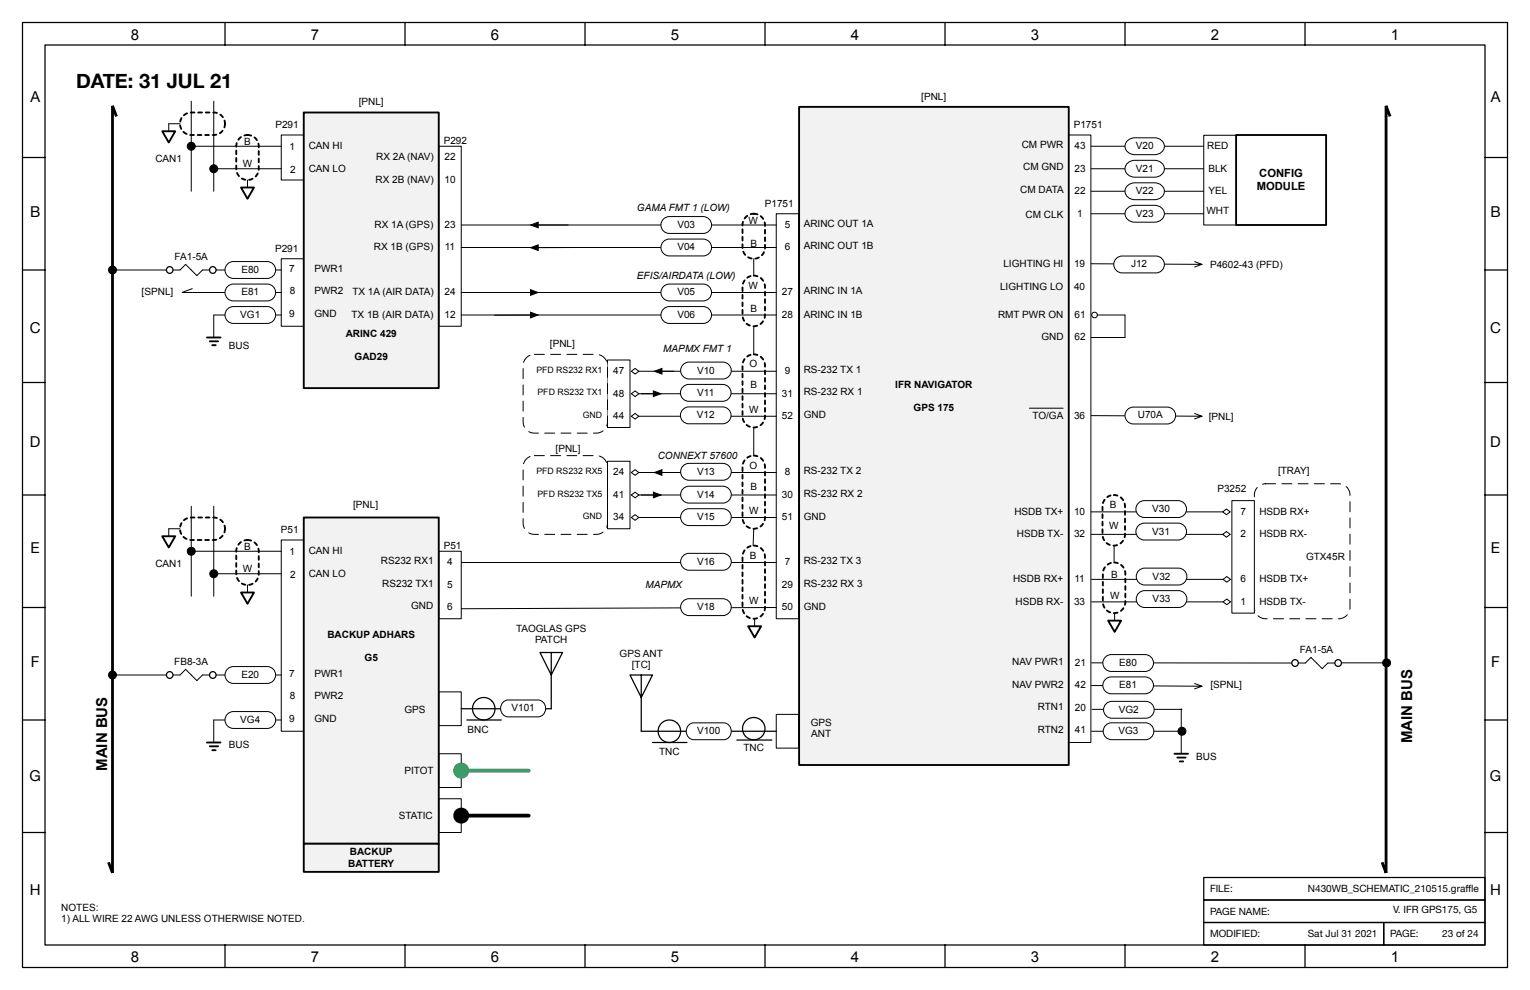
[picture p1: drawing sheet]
<svg xmlns="http://www.w3.org/2000/svg" width="432mm" height="279mm" viewBox="0 0 432 279" stroke-linecap="round" stroke-linejoin="round" font-family="sans-serif">
<path d="M308 117.3l31.2 .2M337.1 116.7l2.1 .8-2.1 .8" fill="none" stroke="#000" stroke-width=".28"/>
<path d="M312.1 140.6a3.2 3.2 0 0 1 3.4-.7 3.2 3.2 0 0 1 2 3v7.9a3.2 3.2 0 0 1-3.2 3.2 3.2 3.2 0 0 1-3.2-3.2v-7.9a3.2 3.2 0 0 1 1-2.3zM312.2 159.7a3.2 3.2 0 0 1 3.4-.7 3.2 3.2 0 0 1 2 2.9v8a3.2 3.2 0 0 1-3.2 3.1 3.2 3.2 0 0 1-3.2-3.1v-8a3.2 3.2 0 0 1 1-2.2z" fill="none" stroke="#000" stroke-width=".53" stroke-dasharray="1.1 1.1"/>
<path d="M171.4 101.6h6.4v19.1h-6.4z" fill="#fff"/>
<path d="M171.4 101.6h6.4v19h-6.4z" fill="none" stroke="#000" stroke-width=".28"/>
<path d="M123.8 195.3h6.4v9.5h-6.4z" fill="#fff"/>
<path d="M123.8 195.3h6.4v9.5h-6.4z" fill="none" stroke="#000" stroke-width=".28"/>
<path d="M123.8 212.7h6.4v9.5h-6.4z" fill="#fff"/>
<path d="M123.8 212.7h6.4v9.5h-6.4z" fill="none" stroke="#000" stroke-width=".28"/>
<path d="M123.8 225.4h6.4v9.5h-6.4z" fill="#fff"/>
<path d="M123.8 225.4h6.4v9.5h-6.4z" fill="none" stroke="#000" stroke-width=".28"/>
<path d="M123.8 41.3h6.4v50.8h-6.4z" fill="#fff"/>
<path d="M123.8 41.3h6.4v50.8h-6.4z" fill="none" stroke="#000" stroke-width=".28"/>
<path d="M79.4 73h6.3v19.1h-6.3z" fill="#fff"/>
<path d="M79.4 73h6.3v19.1h-6.3z" fill="none" stroke="#000" stroke-width=".28"/>
<path d="M79.4 38.1h6.3v12.7h-6.3z" fill="#fff"/>
<path d="M79.4 38.1h6.3v12.7h-6.3z" fill="none" stroke="#000" stroke-width=".28"/>
<path d="M219.1 60.3h6.3v114.3h-6.3z" fill="#fff"/>
<path d="M219.1 60.3h6.3v114.3h-6.3z" fill="none" stroke="#000" stroke-width=".28"/>
<path d="M301.5 38.1h6.4v171.4h-6.4z" fill="#fff"/>
<path d="M301.5 38.1h6.4v171.4h-6.4z" fill="none" stroke="#000" stroke-width=".28"/>
<path d="M219.1 201.6h6.3v9.5h-6.3z" fill="#fff"/>
<path d="M219.1 201.6h6.3v9.5h-6.3z" fill="none" stroke="#000" stroke-width=".28"/>
<path d="M225.5 30.2h76.1v185.7h-76.1z" fill="#f2f2f2"/>
<path d="M225.5 30.2h76.1v185.7h-76.1z" fill="none" stroke="#000" stroke-width=".53"/>
<path d="M85.7 31.8h38.1v77.7h-38.1z" fill="#f2f2f2"/>
<path d="M85.7 31.7h38.1v77.8h-38.1z" fill="none" stroke="#000" stroke-width=".53"/>
<path d="M391.2 32.9v210.5" fill="none" stroke="#000" stroke-width=".79"/>
<path d="M391.2 32.9v-3l1.1 3M390.1 243.4l1.1 3v-3" fill="none" stroke="#000" stroke-width=".79" stroke-linecap="butt"/>
<path d="M181 190.5h3.1l-3.1 6.3-3.2-6.3h3.2v15.9M184.1 209.5h9.8M208 208.9h9.8" fill="none" stroke="#000" stroke-width=".35"/>
<path d="M130.2 63.5h88.9M130.2 69.8h88.9" fill="none" stroke="#000" stroke-width=".28"/>
<path d="M187.4 61.6l1.5-.5h9.5a2.38 2.38 0 0 1 2.4 2.4 2.38 2.38 0 0 1-2.4 2.4h-9.5a2.38 2.38 0 0 1-2.2-1.6 2.38 2.38 0 0 1 .7-2.7z" fill="#fff"/>
<path d="M187.4 61.6l1.5-.5h9.5a2.38 2.38 0 0 1 2.4 2.4 2.38 2.38 0 0 1-2.4 2.4h-9.5a2.38 2.38 0 0 1-2.2-1.6 2.38 2.38 0 0 1 .7-2.7z" fill="none" stroke="#000" stroke-width=".28"/>
<path d="M187.4 68l1.5-.5h9.5a2.38 2.38 0 0 1 2.4 2.3 2.38 2.38 0 0 1-2.4 2.4h-9.5a2.38 2.38 0 0 1-2.2-1.6 2.38 2.38 0 0 1 .7-2.6z" fill="#fff"/>
<path d="M187.4 68l1.5-.5h9.5a2.38 2.38 0 0 1 2.4 2.3 2.38 2.38 0 0 1-2.4 2.4h-9.5a2.38 2.38 0 0 1-2.2-1.6 2.38 2.38 0 0 1 .7-2.6zM130.2 82.5h88.9M130.2 88.9h88.9" fill="none" stroke="#000" stroke-width=".28"/>
<path d="M210.5 61.3a3.2 3.2 0 0 1 3.4-.7 3.2 3.2 0 0 1 2 2.9v6.3a3.2 3.2 0 0 1-3.2 3.2 3.2 3.2 0 0 1-3.2-3.2v-6.3a3.2 3.2 0 0 1 1-2.2z" fill="none" stroke="#000" stroke-width=".53" stroke-dasharray="1.1 1.1"/>
<path d="M187.4 80.7l1.5-.5h9.5a2.38 2.38 0 0 1 2.4 2.4 2.38 2.38 0 0 1-2.4 2.3h-9.5a2.38 2.38 0 0 1-2.2-1.6 2.38 2.38 0 0 1 .7-2.6z" fill="#fff"/>
<path d="M187.4 80.7l1.5-.5h9.5a2.38 2.38 0 0 1 2.4 2.3 2.38 2.38 0 0 1-2.4 2.4h-9.5a2.38 2.38 0 0 1-2.2-1.6 2.38 2.38 0 0 1 .7-2.6z" fill="none" stroke="#000" stroke-width=".28"/>
<path d="M187.4 87l1.5-.5h9.5a2.38 2.38 0 0 1 2.4 2.4 2.38 2.38 0 0 1-2.4 2.4h-9.5a2.38 2.38 0 0 1-2.2-1.6 2.38 2.38 0 0 1 .7-2.7z" fill="#fff"/>
<path d="M187.4 87l1.5-.5h9.5a2.38 2.38 0 0 1 2.4 2.4 2.38 2.38 0 0 1-2.4 2.4h-9.5a2.38 2.38 0 0 1-2.2-1.6 2.38 2.38 0 0 1 .7-2.7zM178.2 111.1l1-.8 1.1 .8-1.1 .8zM180.3 111.1h38.8" fill="none" stroke="#000" stroke-width=".28"/>
<path d="M210.5 100.9a3.2 3.2 0 0 1 3.4-.6 3.2 3.2 0 0 1 2 2.9v14.3a3.2 3.2 0 0 1-3.2 3.1 3.2 3.2 0 0 1-3.2-3.1v-14.3a3.2 3.2 0 0 1 1-2.3z" fill="none" stroke="#000" stroke-width=".53" stroke-dasharray="1.1 1.1"/>
<path d="M192.6 109.4a2.38 2.38 0 0 1 1.8-.9h9.5a2.38 2.38 0 0 1 2.4 2.4 2.38 2.38 0 0 1-2.4 2.4h-9.5a2.38 2.38 0 0 1-2.1-1.4 2.38 2.38 0 0 1 .3-2.5z" fill="#fff"/>
<path d="M178.2 117.5l1-.8 1.1 .8-1.1 .8zM180.3 117.5h38.8M192.9 109l1.5-.5h9.5a2.38 2.38 0 0 1 2.4 2.4 2.38 2.38 0 0 1-2.4 2.4h-9.5a2.38 2.38 0 0 1-2.2-1.6 2.38 2.38 0 0 1 .7-2.7z" fill="none" stroke="#000" stroke-width=".28"/>
<path d="M192.6 115.7a2.38 2.38 0 0 1 1.8-.9h9.5a2.38 2.38 0 0 1 2.4 2.4 2.38 2.38 0 0 1-2.4 2.4h-9.5a2.38 2.38 0 0 1-2.1-1.3 2.38 2.38 0 0 1 .3-2.6z" fill="#fff"/>
<path d="M48.8 76.2h2l1.6-1.6 3.2 3.2 1.5-1.6h2M192.6 115.7a2.38 2.38 0 0 1 1.8-.9h9.5a2.38 2.38 0 0 1 2.4 2.4 2.38 2.38 0 0 1-2.4 2.4h-9.5a2.38 2.38 0 0 1-2.1-1.3 2.38 2.38 0 0 1 .3-2.6z" fill="none" stroke="#000" stroke-width=".28"/>
<path d="M210.5 78.7a3.2 3.2 0 0 1 3.4-.7 3.2 3.2 0 0 1 2 3v7.9a3.2 3.2 0 0 1-3.2 3.2 3.2 3.2 0 0 1-3.2-3.2v-7.9a3.2 3.2 0 0 1 1-2.3z" fill="none" stroke="#000" stroke-width=".53" stroke-dasharray="1.1 1.1"/>
<path d="M31.7 32.9l.1 210.5" fill="none" stroke="#000" stroke-width=".79"/>
<path d="M31.7 32.9v-3l1.2 3M30.6 243.4l1.2 3v-3" fill="none" stroke="#000" stroke-width=".79" stroke-linecap="butt"/>
<circle cx="47.9" cy="76.2" r=".93" fill="#fff"/>
<circle cx="47.9" cy="76.2" r=".93" fill="none" stroke="#000" stroke-width=".35"/>
<circle cx="60.1" cy="76.2" r=".93" fill="#fff"/>
<circle cx="60.1" cy="76.2" r=".93" fill="none" stroke="#000" stroke-width=".35"/>
<g fill="none" stroke="#000" stroke-width=".28">
<path d="M55.1 41.3h24.3M69.8 50.8v3.2M32.9 76.2h14.1M61 76.2h18.4M54.3 81.4l-3 1.1h28.1M79.4 88.9h-19.1v6.3"/>
<circle cx="54" cy="41.3" r="1.12"/>
<circle cx="31.8" cy="76.2" r="1.12"/>
</g>
<g fill="#000">
<circle cx="54" cy="41.3" r="1.12"/>
<circle cx="31.8" cy="76.2" r="1.12"/>
</g>
<path d="M67.6 39a3.2 3.2 0 0 1 3.5-.7 3.2 3.2 0 0 1 1.9 3v6.3a3.2 3.2 0 0 1-3.2 3.2 3.2 3.2 0 0 1-3.1-3.2v-6.3a3.2 3.2 0 0 1 .9-2.3z" fill="none" stroke="#000" stroke-width=".53" stroke-dasharray="1.1 1.1"/>
<path d="M68 52.9h3.7l-1.9 3.2z" fill="#fff"/>
<path d="M68 52.9h3.7l-1.9 3.2z" fill="none" stroke="#000" stroke-width=".53"/>
<path d="M47.6 34.9v3.2M54 28.6v25.4M60.3 28.6v25.4" fill="none" stroke="#000" stroke-width=".28"/>
<path d="M51.7 32.7a3.2 3.2 0 0 1 2.3-1h6.3a3.2 3.2 0 0 1 3.2 3.2 3.2 3.2 0 0 1-3.2 3.2h-6.3a3.2 3.2 0 0 1-3-2 3.2 3.2 0 0 1 .7-3.4z" fill="none" stroke="#000" stroke-width=".53" stroke-dasharray="1.1 1.1"/>
<path d="M45.8 37h3.7l-1.9 3.2z" fill="#fff"/>
<path d="M45.8 37h3.7l-1.9 3.2zM58.4 95.2h3.8M59.2 96.3h2.4M59.9 97.4h1" fill="none" stroke="#000" stroke-width=".53"/>
<g fill="none" stroke="#000" stroke-width=".28">
<path d="M47.6 34.9h3.2M61.4 47.6h18"/>
<circle cx="60.3" cy="47.6" r="1.12"/>
</g>
<circle cx="60.3" cy="47.6" r="1.12" fill="#000"/>
<g fill="none" stroke="#000" stroke-width=".35">
<path d="M181 206.4h38.1"/>
<circle cx="188.9" cy="206.4" r="3.2"/>
<circle cx="212.7" cy="205.6" r="3.2"/>
</g>
<path d="M194.3 204.7l.9-.6 .6-.1h8.5a2.4 2.4 0 0 1 2.1 2.4 2.4 2.4 0 0 1-2.1 2.4h-8.5a2.42 2.42 0 0 1-2-1.6 2.42 2.42 0 0 1 .5-2.5z" fill="#fff"/>
<path d="M194.3 204.7l.9-.6 .6-.1h8.5a2.4 2.4 0 0 1 2.1 2.4 2.4 2.4 0 0 1-2.1 2.4h-8.5a2.42 2.42 0 0 1-2-1.6 2.42 2.42 0 0 1 .5-2.5z" fill="none" stroke="#000" stroke-width=".28"/>
<path d="M64.4 74.3l1.5-.5h9.5a2.38 2.38 0 0 1 2.4 2.4 2.38 2.38 0 0 1-2.4 2.4h-9.5a2.38 2.38 0 0 1-2.3-1.6 2.38 2.38 0 0 1 .8-2.7z" fill="#fff"/>
<path d="M64.4 74.3l1.5-.5h9.5a2.38 2.38 0 0 1 2.4 2.4 2.38 2.38 0 0 1-2.4 2.4h-9.5a2.38 2.38 0 0 1-2.3-1.6 2.38 2.38 0 0 1 .8-2.7z" fill="none" stroke="#000" stroke-width=".28"/>
<path d="M64.4 80.7l1.5-.5h9.5a2.38 2.38 0 0 1 2.4 2.3 2.38 2.38 0 0 1-2.4 2.4h-9.5a2.38 2.38 0 0 1-2.3-1.6 2.38 2.38 0 0 1 .8-2.6z" fill="#fff"/>
<path d="M64.4 80.7l1.5-.5h9.5a2.38 2.38 0 0 1 2.4 2.4 2.38 2.38 0 0 1-2.4 2.3h-9.5a2.38 2.38 0 0 1-2.3-1.6 2.38 2.38 0 0 1 .8-2.6z" fill="none" stroke="#000" stroke-width=".28"/>
<path d="M64 87.4a2.38 2.38 0 0 1 1.9-.9h9.5a2.38 2.38 0 0 1 2.4 2.4 2.38 2.38 0 0 1-2.4 2.4h-9.5a2.38 2.38 0 0 1-2.2-1.4 2.38 2.38 0 0 1 .3-2.5z" fill="#fff"/>
<path d="M212.7 73v4.8M64 87.4a2.38 2.38 0 0 1 1.9-.9h9.5a2.38 2.38 0 0 1 2.4 2.4 2.38 2.38 0 0 1-2.4 2.4h-9.5a2.38 2.38 0 0 1-2.2-1.4 2.38 2.38 0 0 1 .3-2.5zM178.2 104.8l1-.8 1.1 .8-1.1 .8zM180.3 104.8h38.8" fill="none" stroke="#000" stroke-width=".28"/>
<path d="M193 102.7l1.5-.5h9.5a2.38 2.38 0 0 1 2.4 2.4 2.38 2.38 0 0 1-2.4 2.4h-9.5a2.38 2.38 0 0 1-2.3-1.6 2.38 2.38 0 0 1 .8-2.7z" fill="#fff"/>
<path d="M193 102.7l1.5-.5h9.5a2.38 2.38 0 0 1 2.4 2.4 2.38 2.38 0 0 1-2.4 2.4h-9.5a2.38 2.38 0 0 1-2.3-1.6 2.38 2.38 0 0 1 .8-2.7zM178.2 139.7l1-.8 1.1 .8-1.1 .8zM180.3 139.7h38.8" fill="none" stroke="#000" stroke-width=".28"/>
<path d="M210.5 129.5a3.2 3.2 0 0 1 3.4-.7 3.2 3.2 0 0 1 2 3v14.2a3.2 3.2 0 0 1-3.2 3.2 3.2 3.2 0 0 1-3.2-3.2v-14.2a3.2 3.2 0 0 1 1-2.3z" fill="none" stroke="#000" stroke-width=".53" stroke-dasharray="1.1 1.1"/>
<path d="M193 137.7l1.5-.5h9.5a2.38 2.38 0 0 1 2.4 2.4 2.38 2.38 0 0 1-2.4 2.4h-9.5a2.38 2.38 0 0 1-2.3-1.6 2.38 2.38 0 0 1 .8-2.7z" fill="#fff"/>
<path d="M193 137.7l1.5-.5h9.5a2.38 2.38 0 0 1 2.4 2.4 2.38 2.38 0 0 1-2.4 2.4h-9.5a2.38 2.38 0 0 1-2.3-1.6 2.38 2.38 0 0 1 .8-2.7zM178.2 146l1-.7 1.1 .7-1.1 .8zM180.3 146h38.8" fill="none" stroke="#000" stroke-width=".28"/>
<path d="M192.6 144.5a2.38 2.38 0 0 1 1.9-.9h9.5a2.38 2.38 0 0 1 2.4 2.4 2.38 2.38 0 0 1-2.4 2.3h-9.5a2.38 2.38 0 0 1-2.2-1.3 2.38 2.38 0 0 1 .3-2.5z" fill="#fff"/>
<path d="M178.2 133.3l1-.7 1.1 .7-1.1 .8zM180.3 133.3h38.8M192.6 144.5a2.38 2.38 0 0 1 1.9-.9h9.5a2.38 2.38 0 0 1 2.4 2.4 2.38 2.38 0 0 1-2.4 2.3h-9.5a2.38 2.38 0 0 1-2.2-1.3 2.38 2.38 0 0 1 .3-2.5z" fill="none" stroke="#000" stroke-width=".28"/>
<path d="M193 131.3l1.5-.5h9.5a2.38 2.38 0 0 1 2.4 2.4 2.38 2.38 0 0 1-2.4 2.3h-9.5a2.38 2.38 0 0 1-2.3-1.6 2.38 2.38 0 0 1 .8-2.6z" fill="#fff"/>
<path d="M193 131.3l1.5-.5h9.5a2.38 2.38 0 0 1 2.4 2.4 2.38 2.38 0 0 1-2.4 2.3h-9.5a2.38 2.38 0 0 1-2.3-1.6 2.38 2.38 0 0 1 .8-2.6z" fill="none" stroke="#000" stroke-width=".28"/>
<path d="M148.6 100.9a3.2 3.2 0 0 1 2.2-.9h17.5a3.2 3.2 0 0 1 3.1 3.2v15.9a3.2 3.2 0 0 1-3.1 3.1h-17.5a3.2 3.2 0 0 1-3.2-3.1v-15.9a3.2 3.2 0 0 1 1-2.3z" fill="#fff"/>
<path d="M148.6 100.9a3.2 3.2 0 0 1 2.2-.9h17.5a3.2 3.2 0 0 1 3.1 3.2v15.9a3.2 3.2 0 0 1-3.1 3.1h-17.5a3.2 3.2 0 0 1-3.2-3.1v-15.9a3.2 3.2 0 0 1 1-2.3z" fill="none" stroke="#000" stroke-width=".28" stroke-dasharray="2.8 1.8"/>
<path d="M148.6 129.5a3.2 3.2 0 0 1 2.2-.9h17.5a3.2 3.2 0 0 1 3.1 3.2v15.8a3.2 3.2 0 0 1-3.1 3.2h-17.5a3.2 3.2 0 0 1-3.2-3.2v-15.8a3.2 3.2 0 0 1 1-2.3z" fill="#fff"/>
<path d="M148.6 129.5a3.2 3.2 0 0 1 2.2-.9h17.5a3.2 3.2 0 0 1 3.1 3.2v15.8a3.2 3.2 0 0 1-3.1 3.2h-17.5a3.2 3.2 0 0 1-3.2-3.2v-15.8a3.2 3.2 0 0 1 1-2.3z" fill="none" stroke="#000" stroke-width=".28" stroke-dasharray="2.8 1.8"/>
<path d="M308 41.3h31.7M308 54h31.7M308 47.6h31.7M308 60.3h31.9M212.7 120.6v8" fill="none" stroke="#000" stroke-width=".28"/>
<path d="M339.7 38.2h9.5v25.3h-9.5z" fill="#fff"/>
<path d="M339.7 38.2h9.5v25.3h-9.5z" fill="none" stroke="#000" stroke-width=".28"/>
<path d="M348.9 38.1h25.4v25.4h-25.4z" fill="#fff"/>
<path d="M348.9 38.1h25.4v25.4h-25.4z" fill="none" stroke="#000" stroke-width=".53"/>
<path d="M318.1 39.8a2.97 2.97 0 0 1 2.2-.9h5.5a2.41 2.41 0 0 1 2.8 2.4 2.41 2.41 0 0 1-2.8 2.4h-5.5a2.37 2.37 0 0 1-2.4-1.2 2.37 2.37 0 0 1 .2-2.7z" fill="#fff"/>
<path d="M318.1 39.8a2.97 2.97 0 0 1 2.2-.9h5.5a2.41 2.41 0 0 1 2.8 2.4 2.41 2.41 0 0 1-2.8 2.4h-5.5a2.37 2.37 0 0 1-2.4-1.2 2.37 2.37 0 0 1 .2-2.7z" fill="none" stroke="#000" stroke-width=".28"/>
<path d="M318.1 46.1a2.97 2.97 0 0 1 2.2-.9h5.5a2.41 2.41 0 0 1 2.8 2.4 2.41 2.41 0 0 1-2.8 2.4h-5.5a2.37 2.37 0 0 1-2.4-1.2 2.37 2.37 0 0 1 .2-2.7z" fill="#fff"/>
<path d="M318.1 46.1a2.97 2.97 0 0 1 2.2-.9h5.5a2.41 2.41 0 0 1 2.8 2.4 2.41 2.41 0 0 1-2.8 2.4h-5.5a2.37 2.37 0 0 1-2.4-1.2 2.37 2.37 0 0 1 .2-2.7z" fill="none" stroke="#000" stroke-width=".28"/>
<path d="M318.1 52.5a2.97 2.97 0 0 1 2.2-.9h5.5a2.41 2.41 0 0 1 2.8 2.4 2.41 2.41 0 0 1-2.8 2.4h-5.5a2.37 2.37 0 0 1-2.4-1.2 2.37 2.37 0 0 1 .2-2.7z" fill="#fff"/>
<path d="M318.1 52.5a2.97 2.97 0 0 1 2.2-.9h5.5a2.41 2.41 0 0 1 2.8 2.4 2.41 2.41 0 0 1-2.8 2.4h-5.5a2.37 2.37 0 0 1-2.4-1.2 2.37 2.37 0 0 1 .2-2.7z" fill="none" stroke="#000" stroke-width=".28"/>
<path d="M318.1 58.8a2.97 2.97 0 0 1 2.2-.9h5.5a2.41 2.41 0 0 1 2.8 2.4 2.41 2.41 0 0 1-2.8 2.4h-5.5a2.37 2.37 0 0 1-2.4-1.2 2.37 2.37 0 0 1 .2-2.7z" fill="#fff"/>
<path d="M318.1 58.8a2.97 2.97 0 0 1 2.2-.9h5.5a2.41 2.41 0 0 1 2.8 2.4 2.41 2.41 0 0 1-2.8 2.4h-5.5a2.37 2.37 0 0 1-2.4-1.2 2.37 2.37 0 0 1 .2-2.7zM308.1 187.1h56.5M366.4 187.1h2l1.6-1.6 3.2 3.2 1.5-1.6h2M308.2 200.2h25.4" fill="none" stroke="#000" stroke-width=".28"/>
<circle cx="377.6" cy="187.1" r=".93" fill="#fff"/>
<circle cx="377.6" cy="187.1" r=".93" fill="none" stroke="#000" stroke-width=".35"/>
<circle cx="365.5" cy="187.1" r=".93" fill="#fff"/>
<circle cx="365.5" cy="187.1" r=".93" fill="none" stroke="#000" stroke-width=".35"/>
<g fill="none" stroke="#000" stroke-width=".28">
<path d="M378.6 187.1h11.6"/>
<circle cx="391.3" cy="187.1" r="1.12"/>
</g>
<circle cx="391.3" cy="187.1" r="1.12" fill="#000"/>
<path d="M312.1 185.3l1.5-.6h9.6a2.38 2.38 0 0 1 2.3 2.4 2.38 2.38 0 0 1-2.3 2.4h-9.6a2.38 2.38 0 0 1-2.2-1.6 2.38 2.38 0 0 1 .7-2.6z" fill="#fff"/>
<path d="M312.1 185.3l1.5-.6h9.6a2.38 2.38 0 0 1 2.3 2.4 2.38 2.38 0 0 1-2.3 2.4h-9.6a2.38 2.38 0 0 1-2.2-1.6 2.38 2.38 0 0 1 .7-2.6z" fill="none" stroke="#000" stroke-width=".28"/>
<path d="M312.3 198.5l1.5-.6h9.6a2.38 2.38 0 0 1 2.3 2.4 2.38 2.38 0 0 1-2.3 2.4h-9.6a2.38 2.38 0 0 1-2.2-1.6 2.38 2.38 0 0 1 .7-2.6z" fill="#fff"/>
<g fill="none" stroke="#000" stroke-width=".28">
<path d="M308.1 193.5l31.1 .2M312.3 198.5l1.5-.6h9.6a2.38 2.38 0 0 1 2.3 2.4 2.38 2.38 0 0 1-2.3 2.4h-9.6a2.38 2.38 0 0 1-2.2-1.6 2.38 2.38 0 0 1 .7-2.6zM337.1 192.9l2.1 .8-2.1 .8M308.1 206.4h24.3"/>
<circle cx="333.6" cy="206.4" r="1.12"/>
</g>
<circle cx="333.6" cy="206.4" r="1.12" fill="#000"/>
<path d="M312.2 204.5l1.5-.5h9.6a2.38 2.38 0 0 1 2.3 2.4 2.38 2.38 0 0 1-2.3 2.4h-9.6a2.38 2.38 0 0 1-2.2-1.6 2.38 2.38 0 0 1 .7-2.7z" fill="#fff"/>
<path d="M312.2 204.5l1.5-.5h9.6a2.38 2.38 0 0 1 2.3 2.4 2.38 2.38 0 0 1-2.3 2.4h-9.6a2.38 2.38 0 0 1-2.2-1.6 2.38 2.38 0 0 1 .7-2.7z" fill="none" stroke="#000" stroke-width=".28"/>
<path d="M312.1 191.6l1.5-.6h9.6a2.38 2.38 0 0 1 2.3 2.4 2.38 2.38 0 0 1-2.3 2.4h-9.6a2.38 2.38 0 0 1-2.2-1.6 2.38 2.38 0 0 1 .7-2.6z" fill="#fff"/>
<g fill="none" stroke="#000" stroke-width=".28">
<path d="M149.8 63.5l2.1-.8v1.6zM149.8 69.9l2.1-.8v1.6zM151.9 63.5h8.4M162 69.8l-10.1 .1M141.3 82.5h8.4M149.7 88.1l2.2 .8-2.2 .8zM149.7 81.8l2.2 .7-2.2 .8zM149.7 88.9l-10.1 .1M181 111.1h3.4M184.4 110.3l2.1 .8-2.1 .8zM184.7 104.8l2.1-.8v1.6zM186.8 104.8h3.4"/>
<path d="M181 139.7h3.4M184.4 138.9l2.1 .8-2.1 .8zM184.7 133.3l2.1-.7v1.5zM186.8 133.3h3.4M219.1 171.4l-88.9 .4M312.1 191.6l1.5-.6h9.6a2.38 2.38 0 0 1 2.3 2.4 2.38 2.38 0 0 1-2.3 2.4h-9.6a2.38 2.38 0 0 1-2.2-1.6 2.38 2.38 0 0 1 .7-2.6z"/>
</g>
<path d="M149.8 63.5l2.1-.8v1.6zM149.8 69.9l2.1-.8v1.6zM149.7 81.8l2.2 .7-2.2 .8zM149.7 88.1l2.2 .8-2.2 .8zM184.7 104.8l2.1-.8v1.6zM184.4 110.3l2.1 .8-2.1 .8zM184.7 133.3l2.1-.7v1.5zM184.4 138.9l2.1 .8-2.1 .8z" fill="#000"/>
<path d="M210.5 154.9a3.2 3.2 0 0 1 3.4-.7 3.2 3.2 0 0 1 2 3v14.2a3.2 3.2 0 0 1-3.2 3.2 3.2 3.2 0 0 1-3.2-3.2v-14.2a3.2 3.2 0 0 1 1-2.3z" fill="none" stroke="#000" stroke-width=".53" stroke-dasharray="1.1 1.1"/>
<path d="M193 169.5l1.5-.5h9.5a2.38 2.38 0 0 1 2.4 2.4 2.38 2.38 0 0 1-2.4 2.3h-9.5a2.38 2.38 0 0 1-2.3-1.6 2.38 2.38 0 0 1 .8-2.6z" fill="#fff"/>
<path d="M130.2 158.7h88.9M193 169.5l1.5-.5h9.5a2.38 2.38 0 0 1 2.4 2.4 2.38 2.38 0 0 1-2.4 2.3h-9.5a2.38 2.38 0 0 1-2.3-1.6 2.38 2.38 0 0 1 .8-2.6z" fill="none" stroke="#000" stroke-width=".28"/>
<path d="M192.6 157.1a2.38 2.38 0 0 1 1.9-.9h9.5a2.38 2.38 0 0 1 2.4 2.4 2.38 2.38 0 0 1-2.4 2.3h-9.5a2.38 2.38 0 0 1-2.2-1.3 2.38 2.38 0 0 1 .3-2.5z" fill="#fff"/>
<path d="M192.6 157.1a2.38 2.38 0 0 1 1.9-.9h9.5a2.38 2.38 0 0 1 2.4 2.4 2.38 2.38 0 0 1-2.4 2.3h-9.5a2.38 2.38 0 0 1-2.2-1.3 2.38 2.38 0 0 1 .3-2.5zM308.1 163.5h37.1M308.1 169.9h37.1M345.2 169.9l1-.8 1.1 .8-1.1 .8zM345.2 163.5l1-.8 1.1 .8-1.1 .8z" fill="none" stroke="#000" stroke-width=".28"/>
<path d="M354.9 137.5a3.2 3.2 0 0 1 2.3-1h20.6a3.2 3.2 0 0 1 3.2 3.2v31.7a3.2 3.2 0 0 1-3.2 3.2h-20.6a3.2 3.2 0 0 1-3.2-3.2v-31.7a3.2 3.2 0 0 1 .9-2.2z" fill="#fff"/>
<path d="M354.9 137.5a3.2 3.2 0 0 1 2.3-1h20.6a3.2 3.2 0 0 1 3.2 3.2v31.7a3.2 3.2 0 0 1-3.2 3.2h-20.6a3.2 3.2 0 0 1-3.2-3.2v-31.7a3.2 3.2 0 0 1 .9-2.2z" fill="none" stroke="#000" stroke-width=".28" stroke-dasharray="2.8 1.8"/>
<path d="M321.6 160.9l1.5-.6h9.5a2.38 2.38 0 0 1 2.4 2.4 2.38 2.38 0 0 1-2.4 2.4h-9.5a2.38 2.38 0 0 1-2.3-1.6 2.38 2.38 0 0 1 .8-2.6z" fill="#fff"/>
<path d="M321.6 160.9l1.5-.6h9.5a2.38 2.38 0 0 1 2.4 2.4 2.38 2.38 0 0 1-2.4 2.4h-9.5a2.38 2.38 0 0 1-2.3-1.6 2.38 2.38 0 0 1 .8-2.6z" fill="none" stroke="#000" stroke-width=".28"/>
<path d="M321.6 167.2l1.5-.5h9.5a2.38 2.38 0 0 1 2.4 2.4 2.38 2.38 0 0 1-2.4 2.3h-9.5a2.38 2.38 0 0 1-2.3-1.5 2.38 2.38 0 0 1 .8-2.7z" fill="#fff"/>
<path d="M308 150.8h37.1M308 144.5h37.1M345.1 150.8l1-.8 1.1 .8-1.1 .8zM345.1 144.5l1-.8 1.1 .8-1.1 .8zM321.6 167.2l1.5-.5h9.5a2.38 2.38 0 0 1 2.4 2.4 2.38 2.38 0 0 1-2.4 2.3h-9.5a2.38 2.38 0 0 1-2.3-1.5 2.38 2.38 0 0 1 .8-2.7z" fill="none" stroke="#000" stroke-width=".28"/>
<path d="M321.5 141.8l1.5-.5h9.5a2.38 2.38 0 0 1 2.4 2.4 2.38 2.38 0 0 1-2.4 2.3h-9.5a2.38 2.38 0 0 1-2.3-1.5 2.38 2.38 0 0 1 .8-2.7z" fill="#fff"/>
<path d="M321.5 141.8l1.5-.5h9.5a2.38 2.38 0 0 1 2.4 2.4 2.38 2.38 0 0 1-2.4 2.3h-9.5a2.38 2.38 0 0 1-2.3-1.5 2.38 2.38 0 0 1 .8-2.7z" fill="none" stroke="#000" stroke-width=".28"/>
<path d="M321.5 148.2l1.5-.6h9.5a2.38 2.38 0 0 1 2.4 2.4 2.38 2.38 0 0 1-2.4 2.4h-9.5a2.38 2.38 0 0 1-2.3-1.6 2.38 2.38 0 0 1 .8-2.6z" fill="#fff"/>
<path d="M321.5 148.2l1.5-.6h9.5a2.38 2.38 0 0 1 2.4 2.4 2.38 2.38 0 0 1-2.4 2.4h-9.5a2.38 2.38 0 0 1-2.3-1.6 2.38 2.38 0 0 1 .8-2.6z" fill="none" stroke="#000" stroke-width=".28"/>
<path d="M347.7 141.3h6.3v31.7h-6.3z" fill="#fff"/>
<g fill="none" stroke="#000" stroke-width=".28">
<path d="M309.7 88.9h7.8v6.3h-9.5M290.5 115.2h9.5M347.7 141.3h6.3v31.7h-6.3zM333.4 200v12.7"/>
<circle cx="308.9" cy="88.9" r=".79"/>
</g>
<path d="M331.5 212.7h3.8M332.3 213.8h2.3M332.9 214.9h1" fill="none" stroke="#000" stroke-width=".53"/>
<path d="M123.8 155.6h6.4v19h-6.4z" fill="#fff"/>
<path d="M123.8 155.6h6.4v19h-6.4z" fill="none" stroke="#000" stroke-width=".28"/>
<path d="M79.4 152.4h6.3v54h-6.3z" fill="#fff"/>
<path d="M79.4 152.4h6.3v54h-6.3z" fill="none" stroke="#000" stroke-width=".28"/>
<path d="M85.7 146h38.1v92.1h-38.1z" fill="#f2f2f2"/>
<path d="M85.7 146h38.1v92.1h-38.1z" fill="none" stroke="#000" stroke-width=".53"/>
<path d="M48.8 190.5h2l1.6-1.6 3.2 3.2 1.5-1.6h2" fill="none" stroke="#000" stroke-width=".28"/>
<circle cx="47.9" cy="190.5" r=".93" fill="#fff"/>
<circle cx="47.9" cy="190.5" r=".93" fill="none" stroke="#000" stroke-width=".35"/>
<circle cx="60.1" cy="190.5" r=".93" fill="#fff"/>
<circle cx="60.1" cy="190.5" r=".93" fill="none" stroke="#000" stroke-width=".35"/>
<g fill="none" stroke="#000" stroke-width=".28">
<path d="M55.1 155.6h24.3M69.8 165.1v3.2M32.9 190.5h14.1M61 190.5h18.4M79.4 203.2h-19.1v6.3"/>
<circle cx="54" cy="155.6" r="1.12"/>
<circle cx="31.8" cy="190.5" r="1.12"/>
</g>
<g fill="#000">
<circle cx="54" cy="155.6" r="1.12"/>
<circle cx="31.8" cy="190.5" r="1.12"/>
</g>
<path d="M67.6 153.3a3.2 3.2 0 0 1 3.5-.7 3.2 3.2 0 0 1 1.9 3v6.3a3.2 3.2 0 0 1-3.2 3.2 3.2 3.2 0 0 1-3.1-3.2v-6.3a3.2 3.2 0 0 1 .9-2.3z" fill="none" stroke="#000" stroke-width=".53" stroke-dasharray="1.1 1.1"/>
<path d="M68 167.2h3.7l-1.9 3.2z" fill="#fff"/>
<path d="M68 167.2h3.7l-1.9 3.2z" fill="none" stroke="#000" stroke-width=".53"/>
<path d="M47.6 149.2v3.2M54 142.9v25.4M60.3 142.9v25.4" fill="none" stroke="#000" stroke-width=".28"/>
<path d="M51.7 147a3.2 3.2 0 0 1 2.3-1h6.3a3.2 3.2 0 0 1 3.2 3.2 3.2 3.2 0 0 1-3.2 3.2h-6.3a3.2 3.2 0 0 1-3-2 3.2 3.2 0 0 1 .7-3.4z" fill="none" stroke="#000" stroke-width=".53" stroke-dasharray="1.1 1.1"/>
<path d="M45.8 151.3h3.7l-1.9 3.2z" fill="#fff"/>
<path d="M45.8 151.3h3.7l-1.9 3.2zM58.4 209.5h3.8M59.2 210.6h2.4M59.9 211.7h1" fill="none" stroke="#000" stroke-width=".53"/>
<g fill="none" stroke="#000" stroke-width=".28">
<path d="M47.6 149.2h3.2M61.4 161.9h18"/>
<circle cx="60.3" cy="161.9" r="1.12"/>
</g>
<circle cx="60.3" cy="161.9" r="1.12" fill="#000"/>
<path d="M64.4 188.6l1.5-.5h9.5a2.38 2.38 0 0 1 2.4 2.4 2.38 2.38 0 0 1-2.4 2.4h-9.5a2.38 2.38 0 0 1-2.3-1.6 2.38 2.38 0 0 1 .8-2.7z" fill="#fff"/>
<path d="M64.4 188.6l1.5-.5h9.5a2.38 2.38 0 0 1 2.4 2.4 2.38 2.38 0 0 1-2.4 2.4h-9.5a2.38 2.38 0 0 1-2.3-1.6 2.38 2.38 0 0 1 .8-2.7z" fill="none" stroke="#000" stroke-width=".28"/>
<path d="M64 201.7a2.38 2.38 0 0 1 1.9-.9h9.5a2.38 2.38 0 0 1 2.4 2.4 2.38 2.38 0 0 1-2.4 2.4h-9.5a2.38 2.38 0 0 1-2.2-1.4 2.38 2.38 0 0 1 .3-2.5z" fill="#fff"/>
<path d="M64 201.7a2.38 2.38 0 0 1 1.9-.9h9.5a2.38 2.38 0 0 1 2.4 2.4 2.38 2.38 0 0 1-2.4 2.4h-9.5a2.38 2.38 0 0 1-2.2-1.4 2.38 2.38 0 0 1 .3-2.5z" fill="none" stroke="#000" stroke-width=".28"/>
<path d="M85.7 238.1h38.1v8h-38.1z" fill="#f2f2f2"/>
<path d="M85.7 238.1h38.1v8h-38.1z" fill="none" stroke="#000" stroke-width=".53"/>
<g fill="none" stroke="#000" stroke-width=".35">
<path d="M155.6 184.1h3.1l-3.1 6.4-3.2-6.4h3.2v15.9h-25.4M131.8 203.2h9.7"/>
<circle cx="136.5" cy="200" r="3.2"/>
</g>
<path d="M141.9 198.3l.9-.7h.6h8.5a2.4 2.4 0 0 1 2.1 2.3 2.4 2.4 0 0 1-2.1 2.4h-8.5a2.42 2.42 0 0 1-2-1.6 2.42 2.42 0 0 1 .5-2.4z" fill="#fff"/>
<path d="M141.9 198.3l.9-.7h.6h8.5a2.4 2.4 0 0 1 2.1 2.3 2.4 2.4 0 0 1-2.1 2.4h-8.5a2.42 2.42 0 0 1-2-1.6 2.42 2.42 0 0 1 .5-2.4z" fill="none" stroke="#000" stroke-width=".28"/>
<path d="M131.9 230.2h17.3" fill="none" stroke="#000" stroke-width="1.1"/>
<circle cx="130.2" cy="230.2" r="1.72" fill="#000"/>
<circle cx="130.2" cy="230.2" r="1.72" fill="none" stroke="#000" stroke-width="1.1" stroke-linecap="butt"/>
<path d="M131.9 217.5h17.3" fill="none" stroke="#00b050" stroke-width="1.1"/>
<circle cx="130.2" cy="217.5" r="1.72" fill="#00b050"/>
<circle cx="130.2" cy="217.5" r="1.72" fill="none" stroke="#00b050" stroke-width="1.1" stroke-linecap="butt"/>
<path d="M171.4 130.2h6.4v19h-6.4z" fill="#fff"/>
<path d="M171.4 130.2h6.4v19h-6.4zM314.4 154v4.5M213 174.6v3.2" fill="none" stroke="#000" stroke-width=".28"/>
<path d="M211.1 176.7h3.7l-1.8 3.2z" fill="#fff"/>
<path d="M211.1 176.7h3.7l-1.8 3.2z" fill="none" stroke="#000" stroke-width=".53"/>
<path d="M314.6 173v3.2" fill="none" stroke="#000" stroke-width=".28"/>
<path d="M312.7 175.2h3.7l-1.8 3.1z" fill="#fff"/>
<path d="M312.7 175.2h3.7l-1.8 3.1z" fill="none" stroke="#000" stroke-width=".53"/>
<path d="M212.7 92.1v7.9M212.7 149.2l-.2 4.8" fill="none" stroke="#000" stroke-width=".28"/>
<path d="M318.4 115.4l1.5-.5h9.5a2.38 2.38 0 0 1 2.4 2.4 2.38 2.38 0 0 1-2.4 2.4h-9.5a2.38 2.38 0 0 1-2.3-1.6 2.38 2.38 0 0 1 .8-2.7z" fill="#fff"/>
<path d="M308 74.4l31.2 .2M337.1 73.8l2.1 .8-2.1 .8M318.4 115.4l1.5-.5h9.5a2.38 2.38 0 0 1 2.4 2.4 2.38 2.38 0 0 1-2.4 2.4h-9.5a2.38 2.38 0 0 1-2.3-1.6 2.38 2.38 0 0 1 .8-2.7z" fill="none" stroke="#000" stroke-width=".28"/>
<path d="M314.8 73.2a2.38 2.38 0 0 1 1.9-.9h9.5a2.38 2.38 0 0 1 2.4 2.3 2.38 2.38 0 0 1-2.4 2.4h-9.5a2.38 2.38 0 0 1-2.1-1.3 2.38 2.38 0 0 1 .2-2.5z" fill="#fff"/>
<path d="M314.8 73.2a2.38 2.38 0 0 1 1.9-.9h9.5a2.38 2.38 0 0 1 2.4 2.3 2.38 2.38 0 0 1-2.4 2.4h-9.5a2.38 2.38 0 0 1-2.1-1.3 2.38 2.38 0 0 1 .2-2.5z" fill="none" stroke="#000" stroke-width=".28"/>
<path d="M6.3 6.3h419.1v266.7h-419.1z" fill="none" stroke="#000" stroke-width=".35"/>
<path d="M419.1 234.9h6.3z" fill="#fff"/>
<g fill="none" stroke="#000" stroke-width=".35">
<path d="M12.7 12.7h406.4v254h-406.4zM63.5 6.4v6.3M114.3 6.4v6.3M165.1 6.4v6.3M215.9 6.4v6.3M266.7 6.4v6.3M317.5 6.4v6.3M368.3 6.4v6.3M6.3 44.4h6.4M419.1 44.4h6.3M6.3 76.2h6.4M419.1 76.2h6.3"/>
<path d="M6.3 107.9h6.4M419.1 107.9h6.3M6.3 139.7h6.4M419.1 139.7h6.3M6.3 171.4h6.4M419.1 171.4h6.3M6.3 203.2h6.4M419.1 203.2h6.3M6.3 234.9h6.4M419.1 234.9h6.3M339.7 254h79.4v6.3h-79.4zM339.7 247.6h79.4v6.4h-79.4z"/>
<path d="M63.5 266.7v6.3M114.3 266.7v6.3M165.1 266.7v6.3M215.9 266.7v6.3M266.7 266.7v6.3M317.5 266.7v6.3M339.7 260.3h50.8v6.4h-50.8zM368.3 266.7v6.3M390.5 260.3h28.6v6.4h-28.6z"/>
</g>
<text font-size="5.6" x="21.5" y="24.9">DATE: 31 JUL 21</text>
<g font-size="4.2">
<text x="36.9" y="11.3">8</text>
<text x="87.7" y="11.3">7</text>
<text x="138.5" y="11.3">6</text>
<text x="189.3" y="11.3">5</text>
<text x="240.1" y="11.3">4</text>
<text x="290.9" y="11.3">3</text>
<text x="341.7" y="11.3">2</text>
<text x="392.5" y="11.3">1</text>
<text x="8.6" y="28.7">A</text>
<text x="420.7" y="28.7">A</text>
<text x="8.5" y="61.3">B</text>
<text x="420.6" y="61.3">B</text>
<text x="8.4" y="93.9">C</text>
<text x="420.6" y="93.9">C</text>
<text x="8.5" y="126.1">D</text>
<text x="420.6" y="126.1">D</text>
<text x="8.6" y="156.1">E</text>
<text x="420.8" y="156.1">E</text>
<text x="8.7" y="188.2">F</text>
<text x="420.9" y="188.2">F</text>
<text x="398.6" y="209.8" transform="rotate(-90 398.6 209.8)">MAIN BUS</text>
<text x="8.3" y="220.4">G</text>
<text x="30.3" y="217.5" transform="rotate(-90 30.3 217.5)">MAIN BUS</text>
<text x="420.5" y="220.4">G</text>
<text x="8.4" y="252.5">H</text>
<text x="420.6" y="252.5">H</text>
<text x="36.9" y="271.6">8</text>
<text x="87.7" y="271.6">7</text>
<text x="138.5" y="271.6">6</text>
<text x="189.3" y="271.6">5</text>
<text x="240.1" y="271.6">4</text>
<text x="290.9" y="271.6">3</text>
<text x="341.7" y="271.6">2</text>
<text x="392.5" y="271.6">1</text>
</g>
<g font-size="3.2">
<text x="354.7" y="53.6">MODULE</text>
<text x="355.4" y="50">CONFIG</text>
</g>
<g font-size="2.8">
<text x="101.2" y="29.8">[PNL]</text>
<text x="260" y="28.2">[PNL]</text>
<text x="68.9" y="40.8">B</text>
<text x="77.7" y="36.1">P291</text>
<text x="125.2" y="40.5">P292</text>
<text x="288.4" y="41.8">CM PWR</text>
<text x="303" y="36.1">P1751</text>
<text x="43.9" y="45.6">CAN1</text>
<text x="68.5" y="47.2">W</text>
<text x="81.7" y="42.5">1</text>
<text x="87.1" y="42.1">CAN HI</text>
<text x="106.2" y="45.3">RX 2A (NAV)</text>
<text x="125.4" y="45.3">22</text>
<text x="303.2" y="42.1">43</text>
<text x="320.5" y="42.1">V20</text>
<text x="340.7" y="42.1">RED</text>
<text x="81.9" y="48.8">2</text>
<text x="87.1" y="48.5">CAN LO</text>
<text x="106" y="51.6">RX 2B (NAV)</text>
<text x="125.4" y="51.6">10</text>
<text x="288.8" y="48.1">CM GND</text>
<text x="303.2" y="48.5">23</text>
<text x="320.5" y="48.5">V21</text>
<text x="341" y="48.5">BLK</text>
<text x="179.8" y="59.6">GAMA FMT 1 (LOW)</text>
<text x="215.9" y="58.3">P1751</text>
<text x="287.9" y="54.5">CM DATA</text>
<text x="303.2" y="54.8">22</text>
<text x="320.5" y="54.8">V22</text>
<text x="341" y="54.8">YEL</text>
<text x="105.7" y="64.3">RX 1A (GPS)</text>
<text x="125.4" y="64.3">23</text>
<text x="191.2" y="64.3">V03</text>
<text x="211.3" y="63.2">W</text>
<text x="221.5" y="64.3">5</text>
<text x="226.8" y="64">ARINC OUT 1A</text>
<text x="289.5" y="61.5">CM CLK</text>
<text x="304" y="61.2">1</text>
<text x="320.5" y="61.2">V23</text>
<text x="340.5" y="60.4">WHT</text>
<text x="77.6" y="71">P291</text>
<text x="105.5" y="70.7">RX 1B (GPS)</text>
<text x="125.5" y="70.7">11</text>
<text x="191.2" y="70.7">V04</text>
<text x="211.8" y="69.6">B</text>
<text x="221.5" y="70.7">6</text>
<text x="226.8" y="70.3">ARINC OUT 1B</text>
<text x="49.3" y="73.5">FA1-5A</text>
<text x="68.1" y="77">E80</text>
<text x="81.7" y="76.7">7</text>
<text x="88.7" y="76.7">PWR1</text>
<text x="283.2" y="75.4">LIGHTING HI</text>
<text x="303.1" y="75.4">19</text>
<text x="319.2" y="75.5">J12</text>
<text x="341.5" y="75.7">P4602-43 (PFD)</text>
<text x="40" y="83.4">[SPNL]</text>
<text x="68.1" y="83.4">E81</text>
<text x="81.8" y="83">8</text>
<text x="88.7" y="83">PWR2</text>
<text x="99.5" y="83.4">TX 1A (AIR DATA)</text>
<text x="125.4" y="83.4">24</text>
<text x="179.7" y="78.6">EFIS/AIRDATA (LOW)</text>
<text x="191.2" y="83.4">V05</text>
<text x="211.3" y="81.6">W</text>
<text x="220.7" y="83.4">27</text>
<text x="226.8" y="83">ARINC IN 1A</text>
<text x="282.2" y="81.8">LIGHTING LO</text>
<text x="303.1" y="81.8">40</text>
<text x="67.8" y="89.7">VG1</text>
<text x="81.7" y="89.4">9</text>
<text x="88.7" y="89.4">GND</text>
<text x="99.2" y="89.7">TX 1B (AIR DATA)</text>
<text x="125.4" y="89.7">12</text>
<text x="191.2" y="89.7">V06</text>
<text x="211.8" y="87.9">B</text>
<text x="220.7" y="89.7">28</text>
<text x="226.8" y="89.7">ARINC IN 1B</text>
<text x="281.7" y="89.7">RMT PWR ON</text>
<text x="303.2" y="89.7">61</text>
<text x="97.6" y="95.2">ARINC 429</text>
<text x="64.6" y="98.5">BUS</text>
<text x="100.1" y="101.7">GAD29</text>
<text x="155.2" y="98">[PNL]</text>
<text x="187.2" y="99.3">MAPMX FMT 1</text>
<text x="293.9" y="96.1">GND</text>
<text x="303.2" y="96.1">62</text>
<text x="173.1" y="105.6">47</text>
<text x="196.7" y="105.4">V10</text>
<text x="211.5" y="103.7">O</text>
<text x="221.5" y="105.6">9</text>
<text x="226.8" y="105.3">RS-232 TX 1</text>
<text x="173.1" y="112">48</text>
<text x="196.8" y="111.7">V11</text>
<text x="211.8" y="109.6">B</text>
<text x="220.7" y="112">31</text>
<text x="226.8" y="111.6">RS-232 RX 1</text>
<text x="252.7" y="109.5">IFR NAVIGATOR</text>
<text x="173.1" y="118.3">44</text>
<text x="196.7" y="118.1">V12</text>
<text x="211.4" y="116.6">W</text>
<text x="220.7" y="118.3">52</text>
<text x="226.8" y="118">GND</text>
<text x="257.8" y="116">GPS 175</text>
<text x="291.4" y="118.3">TO/GA</text>
<text x="303.1" y="118.3">36</text>
<text x="321.1" y="118.1">U70A</text>
<text x="341.1" y="118.7">[PNL]</text>
<text x="156.8" y="127.5">[PNL]</text>
<text x="185.6" y="129.4">CONNEXT 57600</text>
<text x="173.1" y="134.2">24</text>
<text x="196.7" y="134">V13</text>
<text x="211.5" y="132.3">O</text>
<text x="221.5" y="134.2">8</text>
<text x="226.8" y="133.8">RS-232 TX 2</text>
<text x="360.7" y="133.8">[TRAY]</text>
<text x="99.7" y="143.4">[PNL]</text>
<text x="173.1" y="140.5">41</text>
<text x="196.7" y="140.4">V14</text>
<text x="211.8" y="138.2">B</text>
<text x="220.7" y="140.5">30</text>
<text x="226.8" y="140.2">RS-232 RX 2</text>
<text x="313.3" y="143.4">B</text>
<text x="343.6" y="138.9">P3252</text>
<text x="173.1" y="146.9">34</text>
<text x="196.7" y="146.8">V15</text>
<text x="211.4" y="145.2">W</text>
<text x="220.7" y="146.9">51</text>
<text x="226.8" y="146.9">GND</text>
<text x="286.3" y="145.3">HSDB TX+</text>
<text x="303.1" y="145.3">10</text>
<text x="313" y="149.3">W</text>
<text x="325.2" y="144.5">V30</text>
<text x="350.1" y="145.3">7</text>
<text x="355.4" y="145.3">HSDB RX+</text>
<text x="68.9" y="155.1">B</text>
<text x="79.3" y="150.4">P51</text>
<text x="125.2" y="154.8">P51</text>
<text x="287" y="151.6">HSDB TX-</text>
<text x="303.1" y="151.6">32</text>
<text x="325.2" y="150.9">V31</text>
<text x="350.1" y="151.6">2</text>
<text x="355.4" y="151.6">HSDB RX-</text>
<text x="43.9" y="159.9">CAN1</text>
<text x="68.5" y="161.5">W</text>
<text x="81.7" y="156.8">1</text>
<text x="87.1" y="156.4">CAN HI</text>
<text x="107.5" y="159.2">RS232 RX1</text>
<text x="126.2" y="159.6">4</text>
<text x="196.7" y="159.4">V16</text>
<text x="211.7" y="157.7">B</text>
<text x="221.5" y="159.6">7</text>
<text x="226.8" y="159.2">RS-232 TX 3</text>
<text x="368.6" y="158">GTX45R</text>
<text x="81.9" y="163.1">2</text>
<text x="87.1" y="162.8">CAN LO</text>
<text x="107.9" y="165.6">RS232 TX1</text>
<text x="126.2" y="165.9">5</text>
<text x="182.2" y="165.9">MAPMX</text>
<text x="220.7" y="165.9">29</text>
<text x="226.8" y="165.6">RS-232 RX 3</text>
<text x="285.9" y="164.3">HSDB RX+</text>
<text x="303.2" y="164.3">11</text>
<text x="313.6" y="163">B</text>
<text x="325.3" y="163.6">V32</text>
<text x="350.1" y="164.3">6</text>
<text x="355.4" y="164.3">HSDB TX+</text>
<text x="116" y="171.9">GND</text>
<text x="126.2" y="172.3">6</text>
<text x="196.7" y="172.2">V18</text>
<text x="211.4" y="170.6">W</text>
<text x="220.7" y="172.3">50</text>
<text x="226.8" y="172.3">GND</text>
<text x="286.6" y="170.7">HSDB RX-</text>
<text x="303.1" y="170.7">33</text>
<text x="313.3" y="168.9">W</text>
<text x="325.3" y="169.9">V33</text>
<text x="350.1" y="170.7">1</text>
<text x="355.4" y="170.7">HSDB TX-</text>
<text x="145.6" y="178.2">TAOGLAS GPS</text>
<text x="92.4" y="180.2">BACKUP ADHARS</text>
<text x="151" y="181.5">PATCH</text>
<text x="174.9" y="185.3">GPS ANT</text>
<text x="366.9" y="184.4">FA1-5A</text>
<text x="49.2" y="187.8">FB8-3A</text>
<text x="68.1" y="191.3">E20</text>
<text x="81.7" y="191">7</text>
<text x="88.7" y="191">PWR1</text>
<text x="102.9" y="186.6">G5</text>
<text x="178.3" y="188.6">[TC]</text>
<text x="285.7" y="187.8">NAV PWR1</text>
<text x="303.3" y="187.9">21</text>
<text x="315.9" y="188">E80</text>
<text x="81.8" y="197.3">8</text>
<text x="88.7" y="197.3">PWR2</text>
<text x="285.7" y="194.2">NAV PWR2</text>
<text x="303.3" y="194.3">42</text>
<text x="315.9" y="194.3">E81</text>
<text x="341.6" y="194.2">[SPNL]</text>
<text x="81.7" y="203.7">9</text>
<text x="88.7" y="203.7">GND</text>
<text x="114.1" y="201.2">GPS</text>
<text x="144.3" y="200.8">V101</text>
<text x="292.9" y="200.5">RTN1</text>
<text x="303.3" y="200.6">20</text>
<text x="315.8" y="201.2">VG2</text>
<text x="67.8" y="204">VG4</text>
<text x="132" y="206.9">BNC</text>
<text x="196.7" y="207.2">V100</text>
<text x="228.8" y="204.8">GPS</text>
<text x="229" y="208.1">ANT</text>
<text x="292.9" y="206.9">RTN2</text>
<text x="303.3" y="207">41</text>
<text x="315.7" y="207.2">VG3</text>
<text x="64.6" y="211.2">BUS</text>
<text x="186" y="213">TNC</text>
<text x="209.8" y="212">TNC</text>
<text x="337.6" y="214.4">BUS</text>
<text x="114.1" y="218.3">PITOT</text>
<text x="112.5" y="231">STATIC</text>
<text x="98.3" y="244.6">BATTERY</text>
<text x="98.7" y="241.3">BACKUP</text>
<text x="341.5" y="251.8">FILE:</text>
<text x="369.1" y="251.8">N430WB_SCHEMATIC_210515.grafe</text>
<text x="413.6" y="251.8">f</text>
<text x="413.6" y="251.8">l</text>
<text x="17.3" y="257">NOTES:</text>
<text x="393.2" y="257.8">V. IFR GPS175, G5</text>
<text x="17.3" y="260.3">1) ALL WIRE 22 AWG UNLESS OTHERWISE NOTED.</text>
<text x="341.5" y="258.2">PAGE NAME:</text>
<text x="341.5" y="264.5">MODIFIED:</text>
<text x="369.1" y="264.5">Sat Jul 31 2021</text>
<text x="392.3" y="264.5">PAGE:</text>
<text x="407" y="264.5">23 of 24</text>
</g>
<g font-size="2.5">
<text x="151.4" y="105.3">PFD RS232 RX1</text>
<text x="151.7" y="111.6">PFD RS232 TX1</text>
<text x="164.5" y="118">GND</text>
<text x="151.4" y="133.8">PFD RS232 RX5</text>
<text x="151.7" y="140.2">PFD RS232 TX5</text>
<text x="164.5" y="146.5">GND</text>
</g>
</svg>
